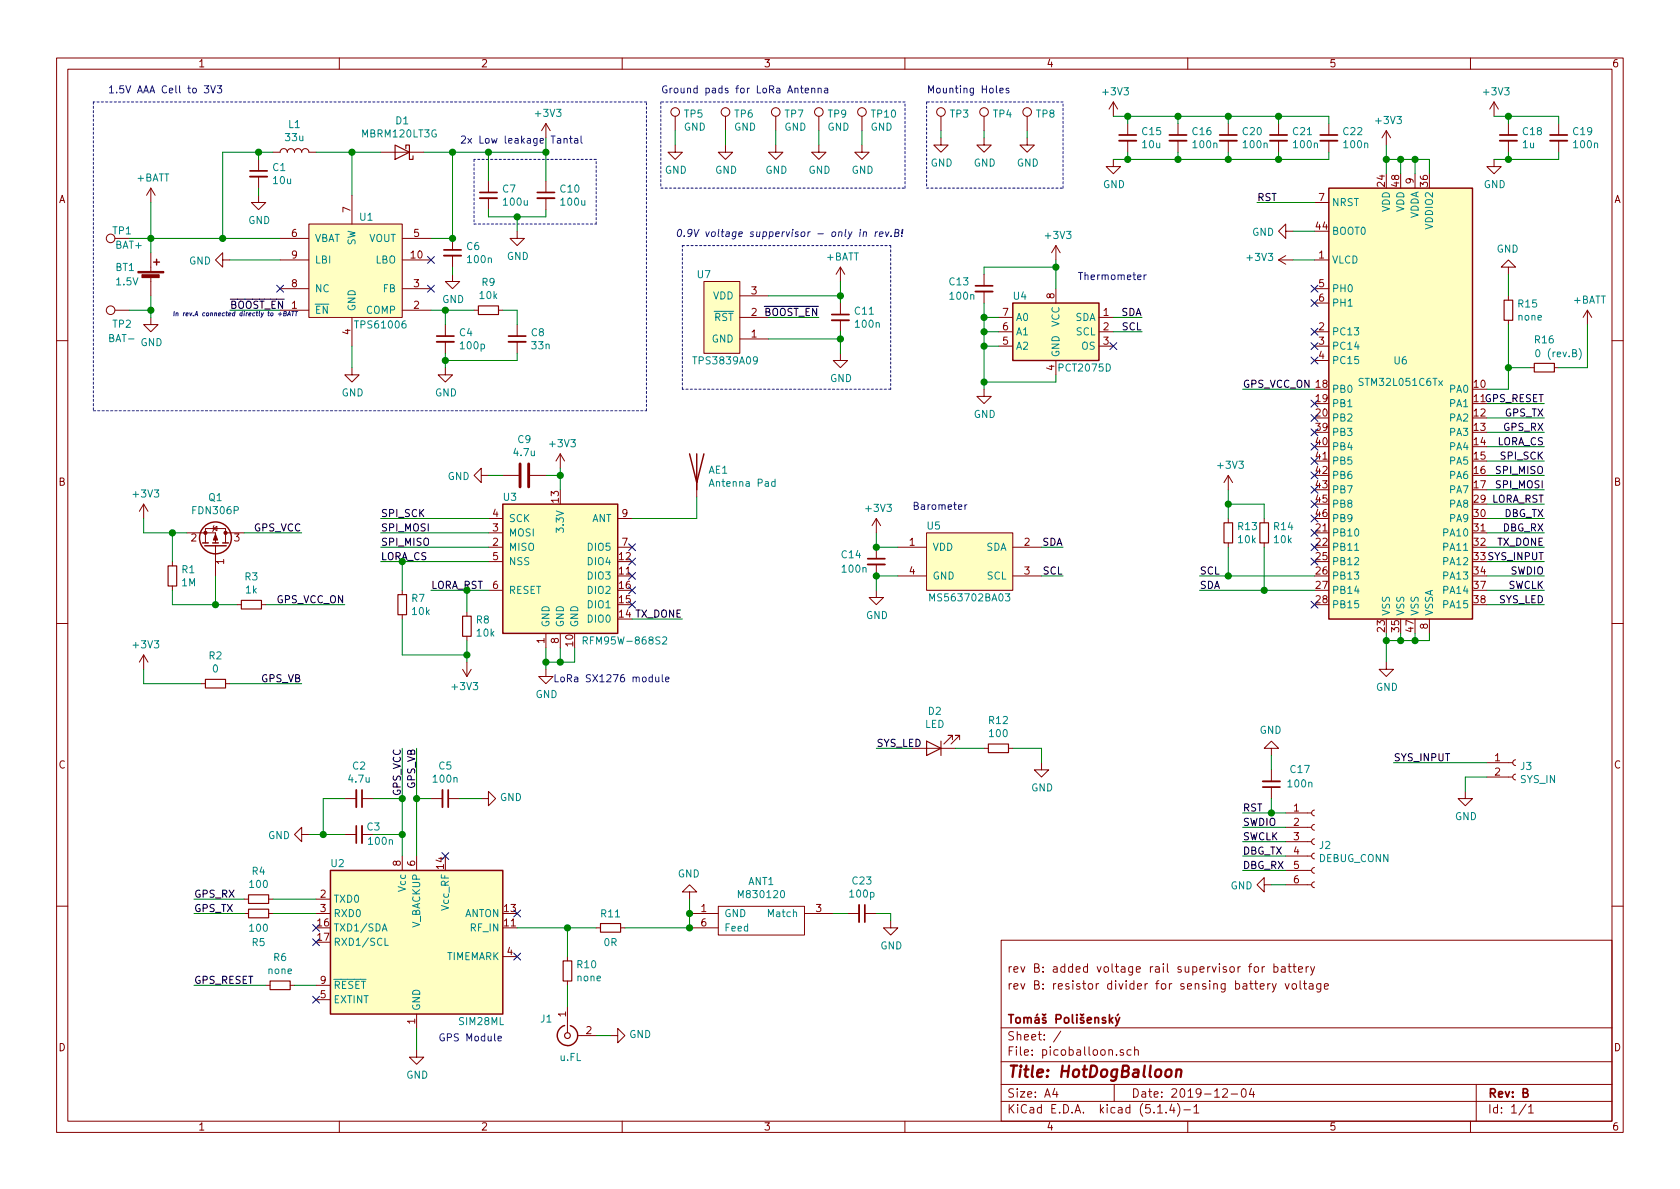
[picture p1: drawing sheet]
<svg xmlns="http://www.w3.org/2000/svg" width="297mm" height="210mm" viewBox="0 0 297 210" stroke-linecap="round" stroke-linejoin="round" font-family="sans-serif">
<g fill="none" stroke="#840000" stroke-width=".18">
<path d="M10 10.3h277v189.9h-277zM12 12.2h273v186.1h-273zM60 10.3v1.9M110 10.3v1.9M160 10.3v1.9M196.8 18l-.7 1.3M196.8 18v2.6M196.8 18l.8 1.3M210 10.3v1.9M260 10.3v1.9M264.2 18l-.8 1.3M264.2 18v2.6"/>
<path d="M264.2 18l.7 1.3M26.7 33.3l-.8 1.2M26.7 33.3v2.5M26.7 33.3l.7 1.2M45.7 34.5v1.3h1.3l-1.3 1.3-1.3-1.3h1.3M45.7 28.2v2M45.7 31.2v2.1M48.3 26.9h1.2a.63 .63 0 0 1 .7-.6 .63 .63 0 0 1 .6 .6 .63 .63 0 0 1 .6-.6 .63 .63 0 0 1 .7 .6 .63 .63 0 0 1 .6-.6 .63 .63 0 0 1 .6 .6 .63 .63 0 0 1 .7-.6 .63 .63 0 0 1 .6 .6h1.3M54.6 39.6h16.5v16.5h-16.5zM62.2 34.5v5.1M67.3 26.9h7.6M86.4 32v2"/>
<path d="M86.4 35v2.1M96.5 21.8v2.6M96.5 32v2M96.5 35v2.1M96.5 21.8l-.7 1.3M96.5 21.8l.8 1.3M119.4 25.6v1.3h1.2l-1.2 1.3-1.3-1.3h1.3M119.4 20.6v2.5M128.3 25.6v1.3h1.2l-1.2 1.3-1.3-1.3h1.3M128.3 20.6v2.5M137.2 25.6v1.3h1.2l-1.2 1.3-1.3-1.3h1.3M137.2 20.6v2.5"/>
<path d="M144.8 25.6v1.3h1.2l-1.2 1.3-1.3-1.3h1.3M144.8 20.6v2.5M152.4 25.6v1.3h1.3l-1.3 1.3-1.3-1.3h1.3M152.4 20.6v2.5M166.4 24.4v1.2h1.2l-1.2 1.3-1.3-1.3h1.3M166.4 20.6v2.5M174 24.4v1.2h1.3l-1.3 1.3-1.3-1.3h1.3M174 20.6v2.5M181.6 24.4v1.2h1.3l-1.3 1.3-1.3-1.3h1.3M181.6 20.6v2.5M196.8 28.2v1.3h1.3l-1.3 1.2-1.2-1.2h1.2M199.4 21.8v2.1"/>
<path d="M199.4 24.9v2M208.3 21.8v2.1M208.3 24.9v2M217.2 21.8v2.1M217.2 24.9v2M226.1 21.8v2.1M226.1 24.9v2M232.4 35.8h2.5M234.9 21.8v2.1M234.9 24.9v2M245.1 23.1l-.8 1.3M245.1 23.1v2.5"/>
<path d="M245.1 23.1l.8 1.3M250.2 30.7v2.6M264.2 28.2v1.3h1.2l-1.2 1.2-1.3-1.2h1.3M266.7 21.8v2.1M266.7 24.9v2M275.6 21.8v2.1M275.6 24.9v2M20.3 54.9h2.6M26.7 56.1v1.3h1.2l-1.2 1.3-1.3-1.3h1.3M26.7 44.7v3.3M26.7 49v3.3M39.4 46v-1.3l-1.3 1.3 1.3 1.2v-1.2h1.2"/>
<path d="M49.5 54.9h5.1M49.5 46h5.1M49.5 51h5.1M49.5 42.2h5.1M62.2 56.1v5.1M71.1 54.9h5.1M71.1 46h5.1M71.1 51h5.1M71.1 42.2h5.1M78.7 57.4v2M80 48.5v1.3h1.3l-1.3 1.2-1.3-1.2h1.3M80 42.2v2"/>
<path d="M80 45.2v2M83.8 54.9h.8M88.1 54.9h.8M91.4 40.9v1.3h1.3l-1.3 1.2-1.2-1.2h1.2M91.4 57.4v2M124.5 49.8h6.3v12.7h-6.3zM130.8 56.1h5.1M130.8 59.9h5.1M130.8 52.3h5.1M148.6 47.2l-.8 1.3M148.6 47.2v2.6M148.6 53.6v2"/>
<path d="M148.6 56.6v2.1M148.6 47.2l.8 1.3M174 48.5v2M174 51.6v2M176.5 56.1h2.6M176.5 58.7h2.6M186.7 43.4l-.8 1.3M186.7 43.4v2.6M186.7 51v2.6M186.7 43.4l.8 1.3M194.3 56.1h2.5M194.3 58.7h2.5"/>
<path d="M226.1 46h2.5M226.1 46l1.2 .7M227.3 40.9v-1.3l-1.2 1.3 1.2 1.3v-1.3h1.3M227.3 45.2l-1.2 .8M232.4 58.7h2.5M232.4 46h2.5M232.4 51h2.5M232.4 53.6h2.5M266.7 47.2h1.3l-1.3-1.2-1.3 1.2h1.3v1.3M266.7 52.3v.8M266.7 56.6v.8M280.7 54.9l-.8 1.2"/>
<path d="M280.7 54.9v2.5M280.7 54.9l.7 1.2M10 60.2h2M62.2 65v1.3h1.3l-1.3 1.3-1.2-1.3h1.2M78.7 65v1.3h1.3l-1.3 1.3-1.2-1.3h1.2M78.7 60.4v2.1M91.4 60.4v2.1M148.6 62.5v1.2h1.3l-1.3 1.3-1.3-1.3h1.3M174 68.8v1.3h1.3l-1.3 1.3-1.3-1.3h1.3M176.5 61.2h2.6M186.7 63.7v2.6M194.3 61.2h2.5"/>
<path d="M232.4 61.2h2.5M232.4 63.7h2.5M270.5 65h.8M274.8 65h.8M285 60.2h2M25.4 89.1l-.8 1.3M25.4 89.1v2.6M25.4 89.1l.8 1.3M30.5 99.3v.8M33 94.2h5.1v1.8M37.7 93.5l.7-.4v.7zM37.8 93l-.1 .1v.7l-.1 .2"/>
<path d="M38.1 96.5v.2M38.1 96.8v5M39.9 94.2v-.7h-3.6v2.5M39.9 94.2v1.8M39.9 94.2h3.3M85.1 84.1v-1.3l-1.3 1.3 1.3 1.2v-1.2h1.3M86.4 94.2h2.5M86.4 96.8h2.5M86.4 91.7h2.5M86.4 99.3h2.5M88.9 84.1h2.8M93.7 84.1h2.8"/>
<path d="M99.1 80.3v2.5M99.1 80.3l-.8 1.2M99.1 80.3l.7 1.2M109.2 96.8h2.6M109.2 91.7h2.6M123.2 85.3v2.6M154.9 91.7v2.5M154.9 96.8v2M154.9 99.8v2M154.9 91.7l-.7 1.3M154.9 91.7l.8 1.3M158.7 96.8h5.1"/>
<path d="M163.8 94.2h15.3v10.2h-15.3zM179.1 96.8h5M217.2 84.1v2.5M217.2 91.7v.8M217.2 96v.8M217.2 84.1l-.8 1.2M217.2 84.1l.7 1.2M223.5 91.7v.8M223.5 96v.8M10 110.3h2M25.4 115.8v2.6M25.4 115.8l-.8 1.3"/>
<path d="M25.4 115.8l.8 1.3M30.5 103.6v.8M41.9 106.9h.8M46.2 106.9h.8M71.1 104.4v.8M71.1 108.7v.8M81.8 118.4l.7 1.2M82.5 108.2v.8M82.5 112.5v.8M82.5 117.1v2.5M83.3 118.4l-.8 1.2M86.4 104.4h2.5"/>
<path d="M96.5 118.4v1.2h1.3l-1.3 1.3-1.3-1.3h1.3M96.5 112v2.5M99.1 112v2.5M154.9 104.4v1.3h1.3l-1.3 1.2-1.2-1.2h1.2M158.7 101.8h5.1M179.1 101.8h5M245.1 117.1v1.3h1.3l-1.3 1.2-1.3-1.2h1.3M252.7 109.5v2.5M285 110.3h2M35.6 120.9h.7M39.9 120.9h.7M161.3 132.3h7.6"/>
<path d="M168.4 130.8v-.8h-.8h.8l-1.5 1.6M169.7 130.8v-.8h-.8h.8l-1.6 1.6M174 132.3h.8M178.3 132.3h.8M184.1 134.9v1.2h1.3l-1.3 1.3-1.2-1.3h1.2M224.8 132.3h1.3l-1.3-1.2-1.3 1.2h1.3v1.3M224.8 136.1v2.1M224.8 139.2v2M259.1 139.9v1.3h1.2l-1.2 1.3-1.3-1.3h1.3M262.9 137.4h4.6M262.9 134.9h4.6M268 136.9l-.3 .1-.2 .3 .1 .4 .4 .2"/>
<path d="M268 134.4l-.3 .1-.2 .3 .1 .4 .4 .2M43.2 159h.7M47.5 159h.8M53.3 147.6v-1.3l-1.2 1.3 1.2 1.2v-1.2h1.3M55.9 159h2.5M61 141.2h2M61 147.6h2M64 141.2h2M64 147.6h2M71.1 151.4v2.5M73.7 151.4v2.5M76.2 141.2h2"/>
<path d="M79.2 141.2h2.1M85.1 141.2h1.3v-1.3l1.2 1.3-1.2 1.3v-1.3M121.9 157.7h1.3l-1.3-1.2-1.3 1.2h1.3v1.3M223.5 156.5v-1.3l-1.3 1.3 1.3 1.2v-1.2h1.3M227.3 156.5h4.6M227.3 153.9h4.6M227.3 151.4h4.6M227.3 148.8h4.6M227.3 146.3h4.6M227.3 143.8h4.6M232.4 156l-.3 .1-.2 .3 .1 .4 .4 .2M232.4 153.4l-.3 .1-.2 .3 .1 .4 .4 .2"/>
<path d="M232.4 150.9l-.3 .1-.2 .3 .1 .4 .4 .2M232.4 148.3l-.3 .1-.2 .4 .1 .3 .4 .2M232.4 145.8l-.3 .1-.2 .3 .1 .4 .4 .2M232.4 143.3l-.3 .1-.2 .3 .1 .4 .4 .2M10 160.2h2M43.2 161.5h.7M47 174.2h.8M47.5 161.5h.8M51.3 174.2h.8M55.9 174.2h2.5M55.9 161.5h2.5M55.9 176.8h2.5"/>
<path d="M73.7 179.3v2.6M88.9 169.2h2.5M100.3 169.2v.7M100.3 173.5v.7M100.3 178v4.6M105.4 164.1h.8M109.7 164.1h.8M121.9 164.1h5.1M121.9 161.5h5.1M127 160.3h15.2v5h-15.2zM142.2 161.5h5.1M149.9 161.5h2"/>
<path d="M152.9 161.5h2M157.5 162.8v1.3h1.2l-1.2 1.2-1.3-1.2h1.3M177 166.3h108v32h-108zM221.8 171.1l.2-.2 .5 .2v.7l-.3 .1-.4-.1zM222.8 174.4l.7-.1-.1-.3-.4-.1-.2 .2 .1 .7h.5M223.2 170.9v1M223.6 170.9l-.4 .3M224.2 173.9v1M224.6 173.9l-.4 .3M224.9 173.9l.4 1M225.2 171l.5-.1 .3 .3-.1 .6-.2 .1h-.5M225.2 170.4v1.5"/>
<path d="M225.7 173.9l-.5 1.4-.3 .1M226.6 171h.6v.9M227.2 173.9l.4 1 .3-1M227.2 171.3l-.5 .1-.2 .2 .2 .3h.5M227.7 170.9h.6M227.9 170.4v1.3l.4 .2M228.5 174.1l.2-.2 .5 .2v.7l-.2 .1-.5-.1zM228.6 170.9h.6M228.8 170.4v1.3l.4 .2M229.6 171.4l.7-.1-.1-.3-.4-.1-.2 .2 .1 .8h.5M229.9 173.4v1.3l.2 .2M230.5 173.9h.5"/>
<path d="M230.7 173.4v1.3l.3 .2M230.9 170.9v1M231.4 170.9l-.5 .3M231.5 174h.6l.1 .9M231.7 170.9l.4 1M232.2 174.3l-.6 .1a.29 .29 0 0 0-.2 .2 .29 .29 0 0 0 .2 .3l.6-.1M232.4 170.9l-.4 1.4-.3 .1M233.5 173.9v1.3l-.3 .2h-.3M233.5 174l-.4-.1-.3 .3 .1 .6 .2 .1 .4-.1M234.2 174.4l.7-.1-.1-.3-.4-.1-.2 .2v.7h.6M285 160.2h2M60 198.3v1.9"/>
<path d="M73.7 185.7v1.2h1.2l-1.2 1.3-1.3-1.3h1.3M102.1 183.1h3.3M107.9 183.1h1.3v-1.2l1.3 1.2-1.3 1.3v-1.3M110 198.3v1.9M160 198.3v1.9M177 194.8h108M177 191.8h108M177 187.8h108M177 181.8h108M186.5 192.5l-.4 1h1M186.8 193v1M187.6 182.3l-1.3 2"/>
<path d="M197 191.8v3M198.6 185.7a.37 .37 0 0 0-.6 .1l.1 .2 .5 .2 .1 .1-.2 .3-.5-.1M200 185.7l-.5-.1-.2 .3v.6l.2 .1 .5-.1M200.6 185.7h.1a.37 .37 0 0 1 .6 .1v.8M200.6 185.1v1.5M204.7 196.8h.8M206.2 196.7v.1M207.2 195.2l-.4 1.1h.9M207.5 195.8v1M208.2 195.1a1.71 1.71 0 0 1 0 2.3M209.3 196.3h1.2M210 198.3v1.9"/>
<path d="M211.1 195.8l.4-.5v1.5M211.1 196.8h.9M216.2 192.7l.2-.2h.4l.2 .5-.9 1h.9M217.7 193.5h1.1M219.6 192.7l.4-.2a.94 .94 0 0 1 0 1.5 .82 .82 0 0 1-.4-1.3zM221.3 192.5l-.4 1h.9M221.6 193v1M260 198.3v1.9M261 191.8v6.5M269.8 195.2l-1.2 2M270.3 195.8l.4-.5v1.5M270.3 196.8h.8"/>
<circle cx="119.4" cy="19.8" r=".76"/>
<circle cx="128.3" cy="19.8" r=".76"/>
<circle cx="137.2" cy="19.8" r=".76"/>
<circle cx="144.8" cy="19.8" r=".76"/>
<circle cx="152.4" cy="19.8" r=".76"/>
<circle cx="166.4" cy="19.8" r=".76"/>
<circle cx="174" cy="19.8" r=".76"/>
<circle cx="181.6" cy="19.8" r=".76"/>
<circle cx="19.6" cy="42.2" r=".76"/>
<circle cx="19.6" cy="54.9" r=".76"/>
</g>
<path d="M206.2 189.3a.51 .51 0 0 1 .5-.2 .51 .51 0 0 1 .4 .4v.6a.56 .56 0 0 1-.5 .4 .56 .56 0 0 1-.6-.4zM208 189.3a.52 .52 0 0 1 .9 .1l-.2 1M208.1 189.1l-.2 1.3" fill="none" stroke="#840000" stroke-width=".41"/>
<g fill="none" stroke="#840000" stroke-width=".3">
<path d="M44.2 30.2h3M84.8 34h3.1M95 34h3M197.9 23.9h3M206.8 23.9h3M215.6 23.9h3.1M224.5 23.9h3.1M233.4 23.9h3.1M265.2 23.9h3M274.1 23.9h3M77.2 59.4h3.1M78.5 44.2h3"/>
<path d="M89.9 59.4h3.1M147.1 55.6h3M172.5 50.5h3M153.4 98.8h3.1M64 139.7v3M79.2 139.7v3M223.3 139.2h3M63 146v3.1M152.9 160v3.1M196.2 179.4v1.5M196.7 179.9l-.5 .6M197.2 179.9l.4 1"/>
<path d="M197.7 179.3l-.2 .3M198 179.9l-.5 1.4-.3 .1M195.5 180l-.4-.1-.2 .2 .1 .3 .5 .1v.3h-.6M196.3 180.4l.4 .5"/>
</g>
<g fill="none" stroke="#840000" stroke-width=".2">
<path d="M69.8 25.6l2.6 1.3-2.6 1.3zM71.8 26.3v-.7h.6v2.6h.6v-.6M84.6 54.1h3.5v1.5h-3.5zM265.9 53.1h1.6v3.5h-1.6zM271.3 64.3h3.5v1.5h-3.5zM216.4 92.5h1.5v3.5h-1.5zM222.8 92.5h1.5v3.5h-1.5zM29.7 100.1h1.5v3.5h-1.5zM42.7 106.2h3.5v1.5h-3.5zM70.4 105.2h1.5v3.5h-1.5zM81.8 109h1.5v3.5h-1.5zM36.3 120.1h3.6v1.6h-3.6z"/>
<path d="M163.8 131.1l2.6 1.2-2.6 1.3zM166.4 131.1v2.5M174.8 131.6h3.5v1.5h-3.5zM43.9 158.2h3.6v1.6h-3.6zM43.9 160.8h3.6v1.5h-3.6zM47.8 173.5h3.5v1.5h-3.5zM99.6 169.9h1.5v3.6h-1.5zM106.2 163.3h3.5v1.5h-3.5z"/>
<circle cx="100.3" cy="183.1" r=".51"/>
</g>
<g fill="none" stroke="#840000" stroke-width=".25">
<path d="M234.9 33.3h25.4v76.2h-25.4zM27.2 46.3h1M27.7 45.8v1.1M179.1 53.6h15.2v10.1h-15.2zM35.8 96h1M36.2 96.5h3.8M37.6 96h1M39.4 96h1M88.9 89.1h20.3v22.9h-20.3zM121.9 80.3l1.3 5 1.3-5M123.2 80.3v6.3M58.4 153.9h30.5v25.4h-30.5z"/>
<path d="M99.8 181.4a1.8 1.8 0 0 0-1 2.7 1.8 1.8 0 0 0 2.9 .1 1.8 1.8 0 0 0-.9-2.8"/>
<circle cx="38.1" cy="95.1" r="2.82"/>
</g>
<g fill="#840000" stroke="#840000" stroke-width=".18">
<path d="M38.1 94.5l.4 1h-.8z"/>
<path d="M24.4 48h4.6v.3h-4.6z"/>
<path d="M25.1 48.6h3v.5h-3z"/>
<circle cx="36.3" cy="94.2" r=".28"/>
<circle cx="39.9" cy="94.2" r=".28"/>
</g>
<g fill="none" stroke="#840000" stroke-width=".33">
<path d="M44.2 31.2h3M84.8 35h3.1M95 35h3M197.9 24.9h3M206.8 24.9h3M215.6 24.9h3.1M224.5 24.9h3.1M233.4 24.9h3.1M265.2 24.9h3M274.1 24.9h3M78.5 45.2h3M147.1 56.6h3"/>
<path d="M172.5 51.6h3M77.2 60.4h3.1M89.9 60.4h3.1M153.4 99.8h3.1M63 139.7v3M78.2 139.7v3M223.3 138.2h3M64 146v3.1M151.9 160v3.1"/>
</g>
<g fill="#ffffc2" stroke="#ffffc2" stroke-width=".18">
<path d="M88.9 89.1h20.3v22.9h-20.3z"/>
<path d="M179.1 53.6h15.2v10.1h-15.2z"/>
<path d="M163.8 94.2h15.3v10.2h-15.3z"/>
<path d="M58.4 153.9h30.5v25.4h-30.5z"/>
<path d="M54.6 39.6h16.5v16.5h-16.5z"/>
<path d="M234.9 33.3h25.4v76.2h-25.4z"/>
<path d="M124.5 49.8h6.3v12.7h-6.3z"/>
</g>
<path d="M279.2 61.6a1.4 1.4 0 0 1 0 2M137 85.2h-.3l-.3 .2 .1 .5h.5M137 84.7v1.3M239.5 97.3h.7M103.1 113.3l.6-.1 .2-.2-.1-.3-.2-.1h-.5v1.3M103.4 113.3l.5 .6M117.2 112.7l.5-.1 .2 .4-.1 .2-.7 .7h.8M164.4 106.3v-1.3l.4 .9 .4-.9v1.3M177.7 105h.8l-.4 .5 .4 .1-.1 .6-.5 .1-.2-.2M67.6 164.6l.4-1.2 .4 1.2M67.7 164.3h.6M68.1 165.9v1.3h.6" fill="none" stroke="#008484" stroke-width=".18"/>
<path d="M91.9 82v4.1M93.5 82v4.1" fill="none" stroke="#840000" stroke-width=".51"/>
<g fill="none" stroke="#0000c2" stroke-width=".18" stroke-dasharray=".4 .4">
<path d="M16.5 18v54.6M114.3 18h-97.8M116.8 18v15.3M160 18h-43.2M163.8 18v15.3M188 18h-24.2M83.8 28.2v11.4M83.8 39.6h21.6M105.4 39.6v-11.4M105.4 28.2h-21.6M116.8 33.3h43.2M160 33.3v-15.3"/>
<path d="M163.8 33.3h24.2M188 33.3v-15.3M120.6 43.4h36.9M157.5 43.4v25.4M16.5 72.6h97.8M114.3 72.6v-54.6M120.6 68.8v-25.4M157.5 68.8h-36.9"/>
</g>
<g fill="none" stroke="#008400" stroke-width=".18">
<path d="M26.7 35.8v8.9M45.7 26.9v1.3M45.7 33.3v1.2M48.3 26.9h-8.9v15.3M55.9 26.9h11.4M62.2 26.9v7.6M74.9 26.9h21.6M80 26.9v15.3h-3.8M86.4 26.9v5.1M86.4 37.1v1.2h10.1v-1.2M91.4 38.3v2.6M96.5 24.4v7.6"/>
<path d="M119.4 23.1v2.5M128.3 23.1v2.5M137.2 23.1v2.5M144.8 23.1v2.5M152.4 23.1v2.5M166.4 23.1v1.3M174 23.1v1.3M181.6 23.1v1.3M196.8 20.6h38.1v1.2M199.4 20.6v1.2M199.4 26.9v1.3M208.3 20.6v1.2"/>
<path d="M208.3 26.9v1.3M217.2 20.6v1.2M217.2 26.9v1.3M222.2 35.8h10.2M226.1 20.6v1.2M226.1 26.9v1.3M234.9 26.9v1.3h-38.1M245.1 28.2h7.6v2.5M245.1 25.6v5.1M247.6 28.2v2.5M250.2 28.2v2.5M264.2 20.6h11.4v1.2"/>
<path d="M266.7 20.6v1.2M266.7 26.9v1.3M275.6 26.9v1.3h-11.4M22.9 54.9h3.8M22.9 42.2h26.6M26.7 52.3v3.8M40.6 54.9h8.9M40.6 46h8.9M76.2 54.9h7.6M78.7 54.9v2.5M80 47.2v1.3M88.9 54.9h2.5v2.5"/>
<path d="M135.9 52.3h12.7M135.9 59.9h12.7M135.9 56.1h8.9M148.6 49.8v3.8M148.6 58.7v3.8M174 53.6v15.2M174 56.1h2.5M174 58.7h2.5M186.7 47.2h-12.7v1.3M186.7 46v5M196.8 56.1h5.1M196.8 58.7h5.1"/>
<path d="M228.6 40.9h3.8M228.6 46h3.8M266.7 48.5v3.8M266.7 57.4v11.4h-3.8M280.7 57.4v7.6h-5.1M62.2 61.2v3.8M78.7 62.5v2.5M91.4 62.5v1.2h-12.7M174 61.2h2.5M186.7 66.3v1.3h-12.7M219.7 68.8h12.7M262.9 79h10.1"/>
<path d="M262.9 71.4h10.1M262.9 76.4h10.1M262.9 73.9h10.1M266.7 65h3.8M25.4 91.7v2.5h7.6M30.5 94.2v5.1M43.2 94.2h10.1M67.3 91.7h19.1M67.3 94.2h19.1M67.3 96.8h19.1M67.3 99.3h19.1M71.1 99.3v5.1"/>
<path d="M86.4 84.1h2.5M96.5 84.1h2.6M99.1 82.8v3.8M123.2 87.9v3.8h-11.4M154.9 94.2v2.6h3.8M184.1 96.8h3.9M217.2 89.1h6.3v2.6M217.2 86.6v5.1M217.2 96.8v5M223.5 96.8v7.6M262.9 91.7h10.1M262.9 84.1h10.1"/>
<path d="M262.9 94.2h10.1M262.9 96.8h10.1M262.9 99.3h10.1M262.9 89.1h10.1M262.9 86.6h10.1M262.9 81.5h10.1M25.4 118.4v2.5h10.2M30.5 104.4v2.5h11.4M38.1 101.8v5.1M47 106.9h14M71.1 109.5v6.3h11.4M76.2 104.4h10.2"/>
<path d="M82.5 104.4v3.8M82.5 113.3v3.8M96.5 114.5v3.9M99.1 114.5v2.6M101.6 114.5v2.6h-5.1M111.8 109.5h8.8M158.7 101.8h-3.8v2.6M184.1 101.8h3.9M212.1 104.4h20.3M212.1 101.8h20.3M245.1 112v5.1M247.6 112v1.3"/>
<path d="M250.2 112v1.3M252.7 112v1.3h-7.6M262.9 106.9h10.1M262.9 104.4h10.1M262.9 101.8h10.1M40.6 120.9h12.7M71.1 132.3v19.1M73.7 132.3v19.1M154.9 132.3h6.4M168.9 132.3h5.1M179.1 132.3h5v2.6M224.8 133.6v2.5"/>
<path d="M246.4 134.9h16.5M262.9 137.4h-3.8v2.5M34.3 159h8.9M48.3 159h7.6M54.6 147.6h6.4M61 141.2h-3.9v6.4M66 141.2h5.1M66 147.6h5.1M73.7 141.2h2.5M81.3 141.2h3.8M121.9 159v5.1h-11.4M219.7 146.3h7.6"/>
<path d="M219.7 143.8h7.6M219.7 148.8h7.6M219.7 151.4h7.6M219.7 153.9h7.6M224.8 141.2v2.6M224.8 156.5h2.5M34.3 174.2h12.7M34.3 161.5h8.9M48.3 161.5h7.6M52.1 174.2h3.8M91.4 164.1h14M100.3 164.1v5.1"/>
<path d="M100.3 174.2v3.8M147.3 161.5h2.6M154.9 161.5h2.6v1.3M73.7 181.9v3.8M105.4 183.1h2.5"/>
</g>
<g fill="none" stroke="#0000c2" stroke-width=".18">
<path d="M36.1 15.2h.8l-.4 .4 .3 .2 .1 .4-.2 .2-.6-.1M37.3 15.2l.4 1.2 .4-1.2M38.4 15.2h.8l-.4 .4 .3 .2v.5l-.2 .1-.5-.1M141.5 15.6h.5M141.7 15.2v1.1l.3 .1M142.4 16l.6-.1-.1-.3h-.4l-.1 .2v.6h.5M143.5 15.7l.2-.1h.3l.1 .8M143.5 15.6v.8M144.7 15.7l.2-.1h.2l.1 .8M144.7 15.6v.8M145.8 15.6h.5l.1 .8M146.4 15.9h-.5l-.2 .2 .2 .3h.5"/>
<path d="M176.8 16l.6-.1-.1-.3h-.3l-.2 .2v.6h.5M178.4 15.6h-.3l-.2 .2v.1l.5 .2v.3h-.5M99.7 24.6l.2-.1h.3l.1 .8M99.7 24.5v.8M100.7 24.5h.5M100.9 24v1.1l.3 .2M101.6 24.5h.5l.1 .8M102.2 24.8h-.5l-.2 .2 .1 .3h.6M102.7 24v1.1l.2 .2M49.2 55.5h.6M49.6 55.2l-.1 .6M50.2 55.4h.3l.1-.2-.1-.1h-.3l-.1 .7h.5v-.2l-.1-.2"/>
<path d="M50.8 55.8l.4-.7 .1 .7M50.9 55.6h.4M51.8 55.1l-.1 .7M52.4 55.1l-.1 .7M152.1 41l-.1 .8M152.1 40.6v.1M152.7 41.1l.2-.1h.3l-.1 .8M152.7 41l-.1 .8M154.8 41l-.1 .8M155.2 41l-.4 .2M155.5 41.4l.6-.1v-.3h-.5l-.2 .7 .2 .1h.4M156.6 41l.2 .8 .4-.8"/>
<path d="M157.6 41.7v.1M158.2 41.2l.6-.1 .1-.4-.2-.1h-.4l-.1 1.2h.6l.1-.4-.2-.2M159.4 41.7v.1M159.6 40.6l-.1 .7M201.1 49l.7-.1-.1-.2-.4-.1-.2 .2 .1 .6h.5M202.3 48.6v.8M202.7 48.6l-.4 .2M170.6 89.2v.9M171 89.2l-.4 .3M115.9 119.7l.1 .8 .3 .1 .2-.2M116.5 119.7v.9M117.1 119.3v1.1l.2 .2"/>
<path d="M117.7 120.1l.6-.1-.1-.2-.3-.1-.2 .2 .1 .6h.4M88.1 183.6l.6-.1-.1-.2-.4-.1-.1 .2v.6h.5"/>
</g>
<g fill="#008400" stroke="#008400" stroke-width=".25">
<circle cx="80" cy="26.9" r=".51"/>
<circle cx="148.6" cy="59.9" r=".51"/>
<circle cx="247.7" cy="113.3" r=".51"/>
<circle cx="266.7" cy="65" r=".51"/>
<circle cx="226.1" cy="28.2" r=".51"/>
<circle cx="62.2" cy="26.9" r=".51"/>
<circle cx="245.1" cy="113.3" r=".51"/>
<circle cx="250.2" cy="113.3" r=".51"/>
<circle cx="121.9" cy="161.5" r=".51"/>
<circle cx="45.7" cy="26.9" r=".51"/>
<circle cx="121.9" cy="164.1" r=".51"/>
<circle cx="245.1" cy="28.2" r=".51"/>
<circle cx="247.7" cy="28.2" r=".51"/>
<circle cx="148.6" cy="52.3" r=".51"/>
<circle cx="26.7" cy="42.2" r=".51"/>
<circle cx="39.4" cy="42.2" r=".51"/>
<circle cx="250.2" cy="28.2" r=".51"/>
<circle cx="154.9" cy="96.8" r=".51"/>
<circle cx="99.1" cy="117.1" r=".51"/>
<circle cx="199.4" cy="28.2" r=".51"/>
<circle cx="199.4" cy="20.6" r=".51"/>
<circle cx="266.7" cy="20.6" r=".51"/>
<circle cx="266.7" cy="28.2" r=".51"/>
<circle cx="82.6" cy="115.8" r=".51"/>
<circle cx="78.7" cy="63.7" r=".51"/>
<circle cx="154.9" cy="101.8" r=".51"/>
<circle cx="78.7" cy="54.9" r=".51"/>
<circle cx="217.2" cy="20.6" r=".51"/>
<circle cx="96.5" cy="26.9" r=".51"/>
<circle cx="174" cy="67.6" r=".51"/>
<circle cx="86.4" cy="26.9" r=".51"/>
<circle cx="174" cy="58.7" r=".51"/>
<circle cx="91.4" cy="38.3" r=".51"/>
<circle cx="174" cy="61.2" r=".51"/>
<circle cx="174" cy="56.1" r=".51"/>
<circle cx="186.7" cy="47.2" r=".51"/>
<circle cx="217.2" cy="101.8" r=".51"/>
<circle cx="223.5" cy="104.4" r=".51"/>
<circle cx="217.2" cy="89.1" r=".51"/>
<circle cx="100.3" cy="164.1" r=".51"/>
<circle cx="57.2" cy="147.6" r=".51"/>
<circle cx="99.1" cy="84.1" r=".51"/>
<circle cx="71.1" cy="147.6" r=".51"/>
<circle cx="73.7" cy="141.2" r=".51"/>
<circle cx="71.1" cy="141.2" r=".51"/>
<circle cx="30.5" cy="94.2" r=".51"/>
<circle cx="208.3" cy="20.6" r=".51"/>
<circle cx="208.3" cy="28.2" r=".51"/>
<circle cx="224.8" cy="143.8" r=".51"/>
<circle cx="217.2" cy="28.2" r=".51"/>
<circle cx="26.7" cy="54.9" r=".51"/>
<circle cx="38.1" cy="106.9" r=".51"/>
<circle cx="226.1" cy="20.6" r=".51"/>
<circle cx="80" cy="42.2" r=".51"/>
<circle cx="96.5" cy="117.1" r=".51"/>
</g>
<g fill="none" stroke="#000084" stroke-width=".18">
<path d="M48.9 50.4l1.2 1.3M50.1 50.4l-1.2 1.3M75.6 50.4l1.2 1.3M75.6 45.4l1.2 1.2M76.8 50.4l-1.2 1.3M76.8 45.4l-1.2 1.2M231.8 53l1.2 1.2M231.8 50.4l1.2 1.3M231.8 58.1l1.2 1.2M233 53l-1.2 1.2M233 50.4l-1.2 1.3M233 58.1l-1.2 1.2"/>
<path d="M196.2 60.6l1.3 1.2M197.5 60.6l-1.3 1.2M231.8 60.6l1.2 1.2M231.8 63.1l1.2 1.3M231.8 70.8l1.2 1.2M231.8 73.3l1.2 1.2M231.8 75.8l1.2 1.3M231.8 78.4l1.2 1.2M233 60.6l-1.2 1.2M233 63.1l-1.2 1.3M233 70.8l-1.2 1.2M233 73.3l-1.2 1.2"/>
<path d="M233 75.8l-1.2 1.3M233 78.4l-1.2 1.2M111.2 98.7l1.2 1.2M111.2 96.2l1.2 1.2M112.4 98.7l-1.2 1.2M112.4 96.2l-1.2 1.2M231.8 91.1l1.2 1.2M231.8 88.5l1.2 1.3M231.8 83.5l1.2 1.2M231.8 80.9l1.2 1.2M231.8 86l1.2 1.2M231.8 93.6l1.2 1.2"/>
<path d="M231.8 98.7l1.2 1.2M231.8 96.2l1.2 1.2M233 91.1l-1.2 1.2M233 88.5l-1.2 1.3M233 83.5l-1.2 1.2M233 80.9l-1.2 1.2M233 86l-1.2 1.2M233 93.6l-1.2 1.2M233 98.7l-1.2 1.2M233 96.2l-1.2 1.2M111.2 106.3l1.2 1.2M111.2 103.8l1.2 1.2"/>
<path d="M111.2 101.2l1.2 1.3M112.4 106.3l-1.2 1.2M112.4 103.8l-1.2 1.2M112.4 101.2l-1.2 1.3M231.8 106.3l1.2 1.2M233 106.3l-1.2 1.2M78.1 150.8l1.2 1.2M79.3 150.8l-1.2 1.2M55.3 166l1.2 1.2M55.3 163.5l1.2 1.2M55.3 176.2l1.2 1.2M56.5 166l-1.2 1.2"/>
<path d="M56.5 163.5l-1.2 1.2M56.5 176.2l-1.2 1.2M90.8 168.5l1.2 1.3M90.8 160.9l1.2 1.2M92 168.5l-1.2 1.3M92 160.9l-1.2 1.2"/>
</g>
<text font-size="2.8" fill="#840000" x="178" y="190.5">Title: HotDogBalloon</text>
<g font-size="2.1" fill="#840000">
<text x="178" y="172">rev B: added voltage rail supervisor for battery</text>
<text x="178" y="175">rev B: resistor divider for sensing battery voltage</text>
<text x="178" y="184">Sheet: /</text>
<text x="178" y="181">Tomá Polienský</text>
<text x="178" y="186.7">File: picoballoon.sch</text>
<text x="178" y="196.9">KiCad E.D.A. kicad (5.1.4)-1</text>
<text x="178" y="194.1">Size: A4</text>
<text x="200" y="194.1">Date: 2019-12-04</text>
<text x="263" y="194.1">Rev: B</text>
<text x="263" y="196.9">Id: 1/1</text>
</g>
<g font-size="1.8" fill="#840000">
<text x="35" y="11.9">1</text>
<text x="85" y="11.9">2</text>
<text x="135" y="11.9">3</text>
<text x="185" y="11.9">4</text>
<text x="235" y="11.9">5</text>
<text x="285" y="11.9">6</text>
<text x="10.4" y="35.9">A</text>
<text x="233.2" y="35.6">7</text>
<text x="244.9" y="33" transform="rotate(-90 244.9 33)">24</text>
<text x="247.4" y="33" transform="rotate(-90 247.4 33)">48</text>
<text x="249.9" y="32.5" transform="rotate(-90 249.9 32.5)">9</text>
<text x="252.5" y="33" transform="rotate(-90 252.5 33)">36</text>
<text x="285.4" y="35.9">A</text>
<text x="51.6" y="41.9">6</text>
<text x="62" y="37.6" transform="rotate(-90 62 37.6)">7</text>
<text x="73.2" y="41.9">5</text>
<text x="232.7" y="40.6">44</text>
<text x="51.6" y="45.7">9</text>
<text x="72.7" y="45.7">10</text>
<text x="233.2" y="45.7">1</text>
<text x="51.6" y="50.8">8</text>
<text x="73.2" y="50.8">3</text>
<text x="132.9" y="52.1">3</text>
<text x="186.4" y="52.8" transform="rotate(-90 186.4 52.8)">8</text>
<text x="233.2" y="50.8">5</text>
<text x="233.2" y="53.3">6</text>
<text x="62" y="59.2" transform="rotate(-90 62 59.2)">4</text>
<text x="73.2" y="54.6">2</text>
<text x="132.9" y="59.7">1</text>
<text x="177.3" y="58.4">6</text>
<text x="177.3" y="55.9">7</text>
<text x="195.1" y="55.9">1</text>
<text x="195.1" y="58.4">2</text>
<text x="233.2" y="58.4">2</text>
<text x="177.3" y="61">5</text>
<text x="186.4" y="65.5" transform="rotate(-90 186.4 65.5)">4</text>
<text x="195.1" y="61">3</text>
<text x="233.2" y="61">3</text>
<text x="233.2" y="63.5">4</text>
<text x="232.7" y="71.1">19</text>
<text x="260.7" y="68.6">10</text>
<text x="232.7" y="73.7">20</text>
<text x="232.7" y="76.2">39</text>
<text x="260.7" y="73.7">12</text>
<text x="260.7" y="76.2">13</text>
<text x="232.7" y="78.7">40</text>
<text x="232.7" y="81.3">41</text>
<text x="232.7" y="83.8">42</text>
<text x="260.7" y="78.7">14</text>
<text x="260.7" y="81.3">15</text>
<text x="260.7" y="83.8">16</text>
<text x="10.4" y="85.9">B</text>
<text x="98.8" y="88.8" transform="rotate(-90 98.8 88.8)">13</text>
<text x="232.7" y="86.4">43</text>
<text x="232.7" y="88.9">45</text>
<text x="260.7" y="86.4">17</text>
<text x="285.4" y="85.9">B</text>
<text x="33.8" y="95.8">2</text>
<text x="41.4" y="95.8">3</text>
<text x="87.1" y="94">3</text>
<text x="87.1" y="91.4">4</text>
<text x="110" y="91.4">9</text>
<text x="232.7" y="94">21</text>
<text x="232.7" y="91.4">46</text>
<text x="260.7" y="94">31</text>
<text x="260.7" y="91.4">30</text>
<text x="39.6" y="99.8" transform="rotate(-90 39.6 99.8)">1</text>
<text x="87.1" y="96.5">2</text>
<text x="87.1" y="99.1">5</text>
<text x="109.5" y="101.6">11</text>
<text x="109.5" y="99.1">12</text>
<text x="110" y="96.5">7</text>
<text x="160.8" y="96.5">1</text>
<text x="160.8" y="101.6">4</text>
<text x="181.1" y="96.5">2</text>
<text x="181.1" y="101.6">3</text>
<text x="232.7" y="96.5">22</text>
<text x="232.7" y="99.1">25</text>
<text x="232.7" y="101.6">26</text>
<text x="260.7" y="96.5">32</text>
<text x="260.7" y="101.6">34</text>
<text x="87.1" y="104.1">6</text>
<text x="109.5" y="106.7">15</text>
<text x="109.5" y="104.1">16</text>
<text x="232.7" y="104.1">27</text>
<text x="232.7" y="106.7">28</text>
<text x="260.7" y="104.1">37</text>
<text x="260.7" y="106.7">38</text>
<text x="96.3" y="113.8" transform="rotate(-90 96.3 113.8)">1</text>
<text x="98.8" y="113.8" transform="rotate(-90 98.8 113.8)">8</text>
<text x="244.9" y="111.7" transform="rotate(-90 244.9 111.7)">23</text>
<text x="247.4" y="111.7" transform="rotate(-90 247.4 111.7)">35</text>
<text x="249.9" y="111.7" transform="rotate(-90 249.9 111.7)">47</text>
<text x="252.5" y="111.2" transform="rotate(-90 252.5 111.2)">8</text>
<text x="101.3" y="114.2" transform="rotate(-90 101.3 114.2)">10</text>
<text x="10.4" y="135.9">C</text>
<text x="264.3" y="134.6">1</text>
<text x="264.3" y="137.2">2</text>
<text x="285.4" y="135.9">C</text>
<text x="228.8" y="143.5">1</text>
<text x="228.8" y="146">2</text>
<text x="228.8" y="148.6">3</text>
<text x="70.9" y="153.1" transform="rotate(-90 70.9 153.1)">8</text>
<text x="73.4" y="153.1" transform="rotate(-90 73.4 153.1)">6</text>
<text x="78.5" y="153.6" transform="rotate(-90 78.5 153.6)">14</text>
<text x="228.8" y="151.1">4</text>
<text x="228.8" y="153.7">5</text>
<text x="56.7" y="158.7">2</text>
<text x="56.7" y="161.3">3</text>
<text x="89.2" y="161.3">13</text>
<text x="124" y="161.3">1</text>
<text x="144.3" y="161.3">3</text>
<text x="228.8" y="156.2">6</text>
<text x="56.2" y="163.8">16</text>
<text x="56.2" y="166.4">17</text>
<text x="89.2" y="163.8">11</text>
<text x="124" y="163.8">6</text>
<text x="56.7" y="174">9</text>
<text x="89.7" y="168.9">4</text>
<text x="56.7" y="176.5">5</text>
<text x="100.1" y="179.8" transform="rotate(-90 100.1 179.8)">1</text>
<text x="10.4" y="185.9">D</text>
<text x="73.4" y="181.1" transform="rotate(-90 73.4 181.1)">1</text>
<text x="103.7" y="182.9">2</text>
<text x="285.4" y="185.9">D</text>
<text x="35" y="199.9">1</text>
<text x="85" y="199.9">2</text>
<text x="135" y="199.9">3</text>
<text x="185" y="199.9">4</text>
<text x="235" y="199.9">5</text>
<text x="285" y="199.9">6</text>
</g>
<g font-size="1.8" fill="#0000c2">
<text x="19" y="16.5">1.5V AAA Cell to 3V3</text>
<text x="116.8" y="16.5">Ground pads for LoRa Antenna</text>
<text x="163.8" y="16.5">Mounting Holes</text>
<text x="81.3" y="25.4">2x Low leakage Tantal</text>
<text x="119.4" y="41.9">0.9V voltage suppervisor - only in rev.B!</text>
<text x="190.5" y="49.5">Thermometer</text>
<text x="40.6" y="54.6">BOOST_EN</text>
<text x="51.6" y="54.6">1</text>
<text x="161.3" y="90.2">Barometer</text>
<text x="97.8" y="120.6">LoRa SX1276 module</text>
<text x="77.5" y="184.1">GPS Module</text>
</g>
<g font-size="1.8" fill="#008484">
<text x="195.1" y="16.9">+3V3</text>
<text x="262.5" y="16.9">+3V3</text>
<text x="51.1" y="22.7">L1</text>
<text x="70" y="22">D1</text>
<text x="94.8" y="20.7">+3V3</text>
<text x="120.9" y="23.1">GND</text>
<text x="121" y="20.8">TP5</text>
<text x="129.8" y="23.1">GND</text>
<text x="129.9" y="20.8">TP6</text>
<text x="138.7" y="23.1">GND</text>
<text x="138.8" y="20.8">TP7</text>
<text x="146.3" y="23.1">GND</text>
<text x="146.4" y="20.8">TP9</text>
<text x="153.9" y="23.1">GND</text>
<text x="154.2" y="20.8">TP10</text>
<text x="168" y="20.8">TP3</text>
<text x="175.6" y="20.8">TP4</text>
<text x="183.3" y="20.8">TP8</text>
<text x="202" y="23.9">C15</text>
<text x="210.9" y="23.9">C16</text>
<text x="219.8" y="23.9">C20</text>
<text x="228.7" y="23.9">C21</text>
<text x="237.6" y="23.9">C22</text>
<text x="243.4" y="21.9">+3V3</text>
<text x="269.3" y="23.9">C18</text>
<text x="278.2" y="23.9">C19</text>
<text x="50.5" y="25">33u</text>
<text x="64.4" y="24.3">MBRM120LT3G</text>
<text x="164.5" y="29.5">GND</text>
<text x="172.2" y="29.5">GND</text>
<text x="179.8" y="29.5">GND</text>
<text x="202.1" y="26.2">10u</text>
<text x="211.1" y="26.2">100n</text>
<text x="220" y="26.2">100n</text>
<text x="228.9" y="26.2">100n</text>
<text x="237.7" y="26.2">100n</text>
<text x="269.3" y="26.2">1u</text>
<text x="278.4" y="26.2">100n</text>
<text x="24.2" y="32.1">+BATT</text>
<text x="48.3" y="30.2">C1</text>
<text x="48.4" y="32.6">10u</text>
<text x="88.9" y="34.1">C7</text>
<text x="99.1" y="34.1">C10</text>
<text x="117.6" y="30.7">GND</text>
<text x="126.4" y="30.7">GND</text>
<text x="135.3" y="30.7">GND</text>
<text x="143" y="30.7">GND</text>
<text x="150.6" y="30.7">GND</text>
<text x="195" y="33.3">GND</text>
<text x="262.3" y="33.3">GND</text>
<text x="20" y="41.4">TP1</text>
<text x="43.9" y="39.6">GND</text>
<text x="63.7" y="39">U1</text>
<text x="89.2" y="36.4">100u</text>
<text x="99.3" y="36.4">100u</text>
<text x="221.4" y="41.7">GND</text>
<text x="235.5" y="41.5">BOOT0</text>
<text x="235.5" y="36.4">NRST</text>
<text x="245.7" y="37.5" transform="rotate(-90 245.7 37.5)">VDD</text>
<text x="248.3" y="37.5" transform="rotate(-90 248.3 37.5)">VDD</text>
<text x="250.8" y="38.8" transform="rotate(-90 250.8 38.8)">VDDA</text>
<text x="253.4" y="40.4" transform="rotate(-90 253.4 40.4)">VDDIO2</text>
<text x="20.4" y="47.9">BT1</text>
<text x="20.5" y="44">BAT+</text>
<text x="33.4" y="46.8">GND</text>
<text x="55.6" y="42.8">VBAT</text>
<text x="55.6" y="46.6">LBI</text>
<text x="62.9" y="43.5" transform="rotate(-90 62.9 43.5)">SW</text>
<text x="65.2" y="42.8">VOUT</text>
<text x="66.4" y="46.6">LBO</text>
<text x="82.5" y="44.2">C6</text>
<text x="82.8" y="46.5">100n</text>
<text x="89.6" y="46">GND</text>
<text x="146.1" y="46.1">+BATT</text>
<text x="185" y="42.3">+3V3</text>
<text x="220.6" y="46.1">+3V3</text>
<text x="235.5" y="46.6">VLCD</text>
<text x="264.6" y="44.7">GND</text>
<text x="20.7" y="50.5">1.5V</text>
<text x="55.6" y="51.7">NC</text>
<text x="67.7" y="51.7">FB</text>
<text x="78.2" y="53.6">GND</text>
<text x="84.9" y="52.9">10k</text>
<text x="85.2" y="50.6">R9</text>
<text x="123.3" y="49.2">U7</text>
<text x="126.1" y="53">VDD</text>
<text x="167.9" y="50.5">C13</text>
<text x="168.1" y="53">100n</text>
<text x="179.2" y="53">U4</text>
<text x="235.5" y="51.7">PH0</text>
<text x="278.2" y="53.7">+BATT</text>
<text x="20" y="58">TP2</text>
<text x="55.6" y="55.5">EN</text>
<text x="62.9" y="55.1" transform="rotate(-90 62.9 55.1)">GND</text>
<text x="63.1" y="58.1">TPS61006</text>
<text x="64.8" y="55.5">COMP</text>
<text x="81.3" y="59.5">C4</text>
<text x="94" y="59.5">C8</text>
<text x="126.3" y="56.8">RST</text>
<text x="151.2" y="55.6">C11</text>
<text x="151.4" y="58">100n</text>
<text x="179.6" y="59.3">A1</text>
<text x="179.6" y="56.8">A0</text>
<text x="187.3" y="57.8" transform="rotate(-90 187.3 57.8)">VCC</text>
<text x="190.1" y="56.8">SDA</text>
<text x="190.3" y="59.3">SCL</text>
<text x="235.5" y="59.3">PC13</text>
<text x="235.5" y="54.2">PH1</text>
<text x="268.4" y="56.7">none</text>
<text x="268.5" y="54.4">R15</text>
<text x="19.5" y="60.5">BAT-</text>
<text x="24.8" y="61.2">GND</text>
<text x="81.5" y="61.8">100p</text>
<text x="94.1" y="61.8">33n</text>
<text x="123" y="64.4">TPS3839A09</text>
<text x="125.9" y="60.6">GND</text>
<text x="179.6" y="61.8">A2</text>
<text x="187.3" y="63.2" transform="rotate(-90 187.3 63.2)">GND</text>
<text x="187.4" y="65.7">PCT2075D</text>
<text x="191.2" y="61.8">OS</text>
<text x="235.5" y="61.8">PC14</text>
<text x="235.5" y="64.4">PC15</text>
<text x="246.5" y="64.4">U6</text>
<text x="271.4" y="60.7">R16</text>
<text x="272.1" y="63.2">0 (rev.B)</text>
<text x="60.4" y="70.1">GND</text>
<text x="76.9" y="70.1">GND</text>
<text x="146.8" y="67.6">GND</text>
<text x="235.5" y="69.5">PB0</text>
<text x="240.6" y="68.2">STM32L051C6Tx</text>
<text x="256.4" y="69.5">PA0</text>
<text x="172.2" y="73.9">GND</text>
<text x="235.5" y="72">PB1</text>
<text x="235.5" y="74.5">PB2</text>
<text x="235.5" y="77.1">PB3</text>
<text x="256.4" y="72">PA1</text>
<text x="256.4" y="74.5">PA2</text>
<text x="256.4" y="77.1">PA3</text>
<text x="91" y="80.7">4.7u</text>
<text x="91.6" y="78.4">C9</text>
<text x="97.4" y="79.1">+3V3</text>
<text x="125.3" y="83.8">AE1</text>
<text x="215.5" y="82.9">+3V3</text>
<text x="235.5" y="79.6">PB4</text>
<text x="235.5" y="82.2">PB5</text>
<text x="256.4" y="79.6">PA4</text>
<text x="256.4" y="82.2">PA5</text>
<text x="23.7" y="88">+3V3</text>
<text x="36.9" y="88.6">Q1</text>
<text x="79.1" y="84.9">GND</text>
<text x="89.1" y="88.6">U3</text>
<text x="125.9" y="86.1">Antenna Pad</text>
<text x="235.5" y="84.7">PB6</text>
<text x="235.5" y="87.2">PB7</text>
<text x="235.5" y="89.8">PB8</text>
<text x="256.4" y="84.7">PA6</text>
<text x="256.4" y="87.2">PA7</text>
<text x="256.4" y="89.8">PA8</text>
<text x="34.2" y="90.9">FDN306P</text>
<text x="89.9" y="94.9">MOSI</text>
<text x="89.9" y="92.3">SCK</text>
<text x="99.7" y="93.8" transform="rotate(-90 99.7 93.8)">3.3V</text>
<text x="104.6" y="92.3">ANT</text>
<text x="153.2" y="90.5">+3V3</text>
<text x="164" y="93.6">U5</text>
<text x="218.9" y="93.7">R13</text>
<text x="225.3" y="93.7">R14</text>
<text x="235.5" y="94.9">PB10</text>
<text x="235.5" y="92.3">PB9</text>
<text x="255.4" y="94.9">PA10</text>
<text x="256.4" y="92.3">PA9</text>
<text x="32.2" y="101.4">R1</text>
<text x="89.9" y="97.4">MISO</text>
<text x="89.9" y="99.9">NSS</text>
<text x="104.1" y="99.9">DIO4</text>
<text x="104.1" y="97.4">DIO5</text>
<text x="148.9" y="98.7">C14</text>
<text x="149" y="101.3">100n</text>
<text x="164.8" y="97.4">VDD</text>
<text x="174.3" y="97.4">SDA</text>
<text x="219" y="96.1">10k</text>
<text x="225.3" y="96.1">10k</text>
<text x="235.5" y="97.4">PB11</text>
<text x="235.5" y="99.9">PB12</text>
<text x="255.4" y="97.4">PA11</text>
<text x="255.4" y="99.9">PA12</text>
<text x="32.2" y="103.7">1M</text>
<text x="43.3" y="102.6">R3</text>
<text x="43.5" y="104.9">1k</text>
<text x="72.8" y="106.4">R7</text>
<text x="89.9" y="105">RESET</text>
<text x="104.1" y="102.5">DIO3</text>
<text x="104.1" y="107.6">DIO1</text>
<text x="104.1" y="105">DIO2</text>
<text x="164.8" y="102.5">GND</text>
<text x="164.9" y="106.3">MS563702BA03</text>
<text x="174.5" y="102.5">SCL</text>
<text x="235.5" y="102.5">PB13</text>
<text x="235.5" y="105">PB14</text>
<text x="235.5" y="107.6">PB15</text>
<text x="255.4" y="102.5">PA13</text>
<text x="255.4" y="105">PA14</text>
<text x="255.4" y="107.6">PA15</text>
<text x="72.9" y="108.8">10k</text>
<text x="84.3" y="110.3">R8</text>
<text x="84.4" y="112.6">10k</text>
<text x="97.2" y="111" transform="rotate(-90 97.2 111)">GND</text>
<text x="99.7" y="111" transform="rotate(-90 99.7 111)">GND</text>
<text x="102.2" y="111" transform="rotate(-90 102.2 111)">GND</text>
<text x="103.9" y="114">RFM95W-868S2</text>
<text x="104.1" y="110.1">DIO0</text>
<text x="153.1" y="109.5">GND</text>
<text x="245.7" y="109" transform="rotate(-90 245.7 109)">VSS</text>
<text x="248.3" y="109" transform="rotate(-90 248.3 109)">VSS</text>
<text x="250.8" y="109" transform="rotate(-90 250.8 109)">VSS</text>
<text x="253.4" y="109" transform="rotate(-90 253.4 109)">VSSA</text>
<text x="23.7" y="114.6">+3V3</text>
<text x="37" y="116.6">R2</text>
<text x="37.6" y="118.9">0</text>
<text x="80.1" y="122">+3V3</text>
<text x="94.7" y="123.4">GND</text>
<text x="243.3" y="122.2">GND</text>
<text x="163.5" y="128.7">LED</text>
<text x="164.2" y="126.4">D2</text>
<text x="174.9" y="128">R12</text>
<text x="175.1" y="130.3">100</text>
<text x="222.7" y="129.8">GND</text>
<text x="62.4" y="136.1">C2</text>
<text x="77.6" y="136.1">C5</text>
<text x="228.2" y="136.7">C17</text>
<text x="268.9" y="136.2">J3</text>
<text x="61.7" y="138.4">4.7u</text>
<text x="76.7" y="138.4">100n</text>
<text x="88.4" y="141.7">GND</text>
<text x="182.3" y="139.9">GND</text>
<text x="227.9" y="139.2">100n</text>
<text x="268.8" y="138.5">SYS_IN</text>
<text x="47.4" y="148.4">GND</text>
<text x="64.9" y="146.9">C3</text>
<text x="65.3" y="149.4">100n</text>
<text x="257.3" y="145">GND</text>
<text x="44.6" y="154.7">R4</text>
<text x="58.6" y="153.3">U2</text>
<text x="119.8" y="155.2">GND</text>
<text x="233.2" y="152.4">DEBUG_CONN</text>
<text x="233.3" y="150.1">J2</text>
<text x="44.2" y="157">100</text>
<text x="58.9" y="159.6">TXD0</text>
<text x="71.8" y="157.6" transform="rotate(-90 71.8 157.6)">Vcc</text>
<text x="79.4" y="160.9" transform="rotate(-90 79.4 160.9)">Vcc_RF</text>
<text x="130.9" y="158.8">M830120</text>
<text x="132.3" y="156.5">ANT1</text>
<text x="150.4" y="158.7">100p</text>
<text x="150.8" y="156.4">C23</text>
<text x="217.6" y="157.3">GND</text>
<text x="44.2" y="164.8">100</text>
<text x="44.6" y="167.3">R5</text>
<text x="58.9" y="164.7">TXD1/SDA</text>
<text x="58.9" y="167.3">RXD1/SCL</text>
<text x="58.9" y="162.2">RXD0</text>
<text x="74.3" y="164.2" transform="rotate(-90 74.3 164.2)">V_BACKUP</text>
<text x="82.1" y="162.2">ANTON</text>
<text x="83.3" y="164.7">RF_IN</text>
<text x="106.3" y="162.2">R11</text>
<text x="106.8" y="167.3">0R</text>
<text x="128" y="162.2">GND</text>
<text x="128" y="164.7">Feed</text>
<text x="136.1" y="162.2">Match</text>
<text x="155.7" y="167.9">GND</text>
<text x="47.4" y="172.3">none</text>
<text x="48.4" y="169.9">R6</text>
<text x="78.9" y="169.8">TIMEMARK</text>
<text x="102.1" y="173.5">none</text>
<text x="102.1" y="171.2">R10</text>
<text x="58.9" y="177.4">EXTINT</text>
<text x="58.9" y="174.9">RESET</text>
<text x="74.3" y="178.8" transform="rotate(-90 74.3 178.8)">GND</text>
<text x="81.3" y="181.3">SIM28ML</text>
<text x="95.6" y="180.8">J1</text>
<text x="111.3" y="183.6">GND</text>
<text x="71.8" y="190.7">GND</text>
<text x="99" y="187.6">u.FL</text>
</g>
<g font-size="1.8">
<text x="222.2" y="35.6">RST</text>
<text x="132.9" y="55.9">2 BOOST_EN</text>
<text x="198.2" y="55.9">SDA</text>
<text x="198.4" y="58.4">SCL</text>
<text x="219.7" y="68.6">GPS_VCC_ON 18</text>
<text x="260.7" y="71.1">11GPS_RESET</text>
<text x="265.9" y="76.2">GPS_RX</text>
<text x="266.1" y="73.7">GPS_TX</text>
<text x="264.6" y="78.7">LORA_CS</text>
<text x="264.7" y="83.8">SPI_MISO</text>
<text x="265.5" y="81.3">SPI_SCK</text>
<text x="260.7" y="88.9">29 LORA_RST</text>
<text x="264.7" y="86.4">SPI_MOSI</text>
<text x="44.9" y="94">GPS_VCC</text>
<text x="67.3" y="91.4">SPI_SCK</text>
<text x="67.3" y="94">SPI_MOSI</text>
<text x="265.7" y="94">DBG_RX</text>
<text x="265.9" y="91.4">DBG_TX</text>
<text x="67.3" y="96.5">SPI_MISO</text>
<text x="184.2" y="96.5">SDA</text>
<text x="184.4" y="101.6">SCL</text>
<text x="212.1" y="101.6">SCL</text>
<text x="260.7" y="99.1">33 SYS_INPUT</text>
<text x="264.7" y="96.5">TX_DONE</text>
<text x="267.1" y="101.6">SWDIO</text>
<text x="48.9" y="106.7">GPS_VCC_ON</text>
<text x="212.1" y="104.1">SDA</text>
<text x="265" y="106.7">SYS_LED</text>
<text x="266.6" y="104.1">SWCLK</text>
<text x="109.5" y="109.2">14 TX_DONE</text>
<text x="46.2" y="120.6">GPS_VB</text>
<text x="154.9" y="132.1">SYS_LED</text>
<text x="246.4" y="134.6">SYS_INPUT</text>
<text x="70.9" y="140.8" transform="rotate(-90 70.9 140.8)">GPS_VCC</text>
<text x="73.4" y="139.5" transform="rotate(-90 73.4 139.5)">GPS_VB</text>
<text x="219.7" y="143.5">RST</text>
<text x="219.7" y="148.6">SWCLK</text>
<text x="219.7" y="146">SWDIO</text>
<text x="219.7" y="151.1">DBG_TX</text>
<text x="219.7" y="153.7">DBG_RX</text>
<text x="34.3" y="161.3">GPS_TX</text>
<text x="34.3" y="158.7">GPS_RX</text>
<text x="34.3" y="174">GPS_RESET</text>
</g>
<g font-size="1.8" fill="#008400">
<text x="67.3" y="99.1">LORA_CS</text>
<text x="76.2" y="104.1">LORA_RST</text>
</g>
<text font-size="1.1" fill="#0000c2" x="30.5" y="55.9">In rev.A connected directly to +BATT</text>
</svg>
